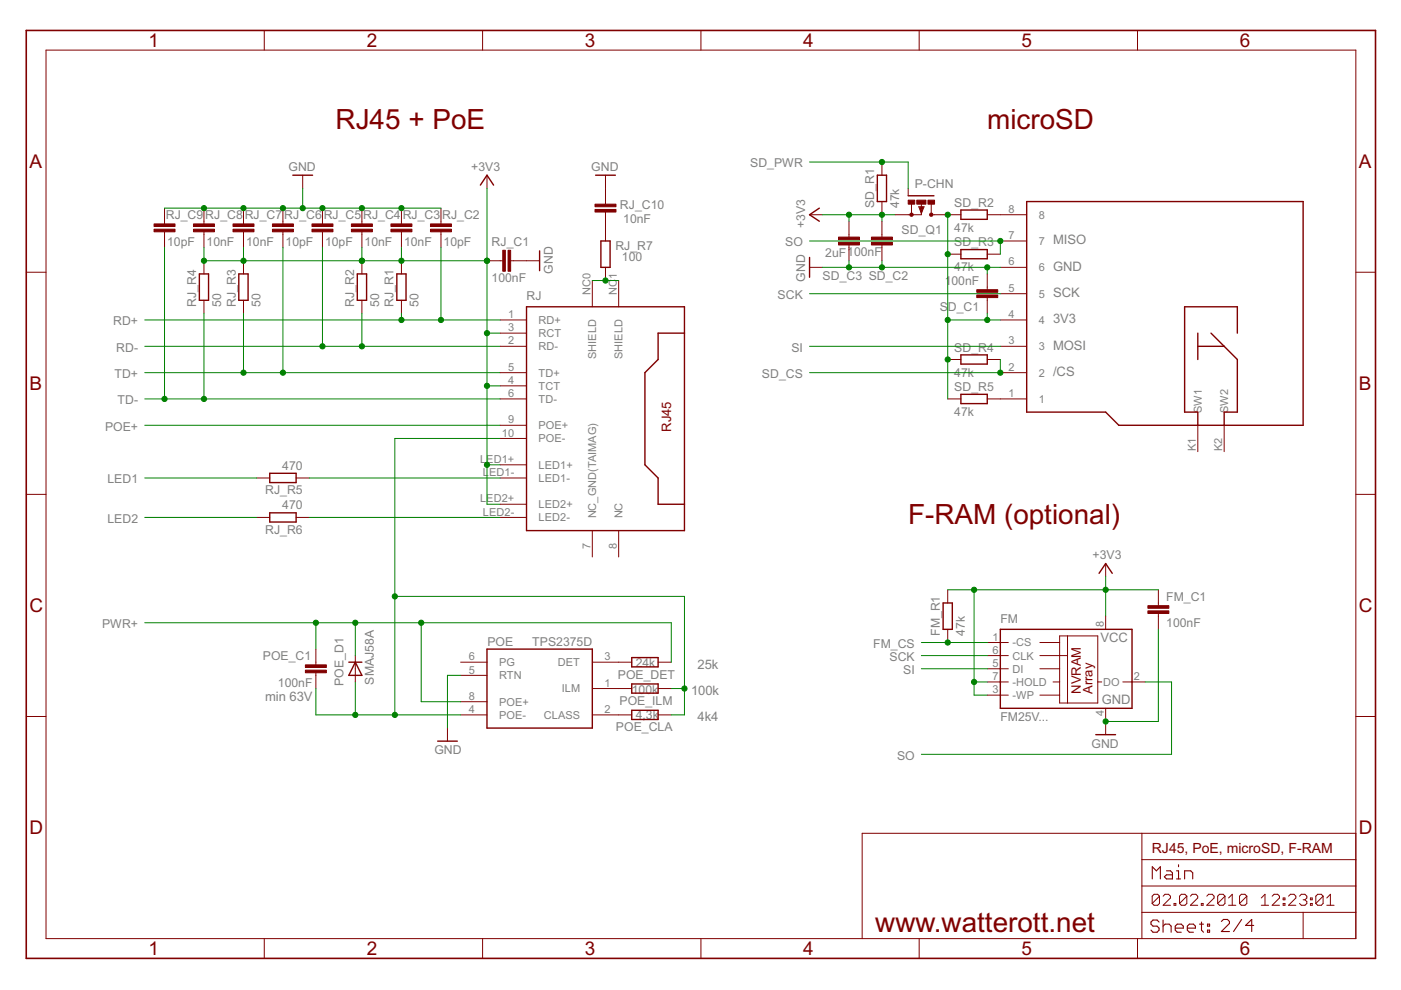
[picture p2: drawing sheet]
<svg xmlns="http://www.w3.org/2000/svg" width="297mm" height="210mm" viewBox="0 0 297 210" stroke-linecap="round" stroke-linejoin="round" font-family="sans-serif">
<g fill="#800000" stroke="#800000" stroke-width=".3">
<path d="M125.6 137.6v16.8z"/>
<path d="M103.3 154.4h22.3z"/>
<path d="M103.3 137.6v16.8z"/>
<path d="M103.3 137.6h22.3z"/>
<path d="M92.8 157.1h4.2z"/>
<path d="M62.1 37.1h4.2z"/>
<path d="M133.9 139.4h5.6z"/>
<path d="M133.9 141.4h5.6z"/>
<path d="M133.9 139.4v2z"/>
<path d="M139.5 139.4v2z"/>
<path d="M133.9 145h5.6z"/>
<path d="M133.9 147h5.6z"/>
<path d="M133.9 145v2z"/>
<path d="M139.5 145v2z"/>
<path d="M133.9 150.6h5.6z"/>
<path d="M133.9 152.5h5.6z"/>
<path d="M133.9 150.6v1.9z"/>
<path d="M139.5 150.6v1.9z"/>
<path d="M57.2 100.4h5.6z"/>
<path d="M57.2 102.3h5.6z"/>
<path d="M57.2 100.4v1.9z"/>
<path d="M62.8 100.4v1.9z"/>
<path d="M75.3 140.4l1.4 2.8z"/>
<path d="M75.3 140.4l-1.3 2.8z"/>
<path d="M74 140.4h1.3z"/>
<path d="M74 143.2h2.7z"/>
<path d="M75.3 140.4h1.4z"/>
<path d="M111.6 65v47.5z"/>
<path d="M111.6 112.5h33.5z"/>
<path d="M145.1 106.9v5.6z"/>
<path d="M145.1 70.6v36.3z"/>
<path d="M145.1 65v5.6z"/>
<path d="M111.6 65h33.5z"/>
<path d="M139.5 70.6h5.6z"/>
<path d="M139.5 70.6v5.6z"/>
<path d="M136.7 79l2.8-2.8z"/>
<path d="M136.7 79v19.6z"/>
<path d="M136.7 98.6l2.8 2.7z"/>
<path d="M139.5 101.3v5.6z"/>
<path d="M139.5 106.9h5.6z"/>
<path d="M57.2 108.7h5.6z"/>
<path d="M57.2 110.7h5.6z"/>
<path d="M57.2 108.7v2z"/>
<path d="M62.8 108.7v2z"/>
<path d="M103.3 37.1l1.3 2.1z"/>
<path d="M103.3 37.1l-1.4 2.1z"/>
<path d="M77.7 58.1v5.6z"/>
<path d="M75.8 58.1v5.6z"/>
<path d="M75.8 58.1h1.9z"/>
<path d="M75.8 63.7h1.9z"/>
<path d="M86.1 58.1v5.6z"/>
<path d="M84.1 58.1v5.6z"/>
<path d="M84.1 58.1h2z"/>
<path d="M84.1 63.7h2z"/>
<path d="M44.2 58.1v5.6z"/>
<path d="M42.3 58.1v5.6z"/>
<path d="M42.3 58.1h1.9z"/>
<path d="M42.3 63.7h1.9z"/>
<path d="M52.6 58.1v5.6z"/>
<path d="M50.6 58.1v5.6z"/>
<path d="M50.6 58.1h2z"/>
<path d="M50.6 63.7h2z"/>
<path d="M114.4 53.2v4.2z"/>
<path d="M212.1 133.4h27.9z"/>
<path d="M240 133.4v11.2z"/>
<path d="M240 144.6v5.6z"/>
<path d="M212.1 150.2h27.9z"/>
<path d="M212.1 147.4v2.8z"/>
<path d="M212.1 144.6v2.8z"/>
<path d="M212.1 141.8v2.8z"/>
<path d="M212.1 139v2.8z"/>
<path d="M212.1 136.2v2.8z"/>
<path d="M212.1 133.4v2.8z"/>
<path d="M232.3 155.8h4.2z"/>
<path d="M234.4 119.5l-1.4 2.1z"/>
<path d="M234.4 119.5l1.4 2.1z"/>
<path d="M201.9 127.8v5.6z"/>
<path d="M200 127.8v5.6z"/>
<path d="M200 127.8h1.9z"/>
<path d="M200 133.4h1.9z"/>
<path d="M276.3 42.7v47.5z"/>
<path d="M217.7 42.7h58.6z"/>
<path d="M217.7 42.7v44.7z"/>
<path d="M217.7 87.4h16.7z"/>
<path d="M234.4 87.4l2.8 2.8z"/>
<path d="M237.2 90.2h16.8z"/>
<path d="M254 90.2h5.5z"/>
<path d="M259.5 90.2h16.8z"/>
<path d="M259.5 87.4v2.8z"/>
<path d="M259.5 87.4h2.8z"/>
<path d="M262.3 76.2v11.2z"/>
<path d="M259.5 73.4l2.8 2.8z"/>
<path d="M256.8 70.6l2.7 2.8z"/>
<path d="M262.3 65v5.6z"/>
<path d="M251.2 65h11.1z"/>
<path d="M251.2 65v22.4z"/>
<path d="M251.2 87.4h2.8z"/>
<path d="M254 87.4v2.8z"/>
<path d="M254 73.4h5.5z"/>
<path d="M254 70.6v5.6z"/>
<path d="M203.7 85.6h5.6z"/>
<path d="M203.7 83.6h5.6z"/>
<path d="M209.3 83.6v2z"/>
<path d="M203.7 83.6v2z"/>
<path d="M203.7 46.5h5.6z"/>
<path d="M203.7 44.5h5.6z"/>
<path d="M209.3 44.5v2z"/>
<path d="M203.7 44.5v2z"/>
<path d="M192.6 41.5h5.4z"/>
<path d="M171.6 45.5l2.1 1.4z"/>
<path d="M171.6 45.5l2.1-1.4z"/>
<path d="M188 37.1v5.6z"/>
<path d="M186 37.1v5.6z"/>
<path d="M186 37.1h2z"/>
<path d="M186 42.7h2z"/>
<path d="M171.6 54.6v4.2z"/>
<path d="M203.7 54.9h5.6z"/>
<path d="M203.7 52.9h5.6z"/>
<path d="M209.3 52.9v2z"/>
<path d="M203.7 52.9v2z"/>
<path d="M203.7 77.2h5.6z"/>
<path d="M203.7 75.2h5.6z"/>
<path d="M209.3 75.2v2z"/>
<path d="M203.7 75.2v2z"/>
<path d="M127.4 51.1v5.6z"/>
<path d="M129.3 51.1v5.6z"/>
<path d="M127.4 56.7h1.9z"/>
<path d="M127.4 51.1h1.9z"/>
<path d="M126.3 37.1h4.2z"/>
</g>
<g fill="#800000" stroke="#800000" stroke-width=".21">
<path d="M97.7 140.4h5.6z"/>
<path d="M97.7 148.8h5.6z"/>
<path d="M125.6 140.4h5.6z"/>
<path d="M97.7 143.2h5.6z"/>
<path d="M125.6 146h5.6z"/>
<path d="M125.6 151.6h5.6z"/>
<path d="M97.7 151.6h5.6z"/>
<path d="M94.9 154.4v2.7z"/>
<path d="M103.3 55.3h2.7z"/>
<path d="M108.8 55.3h2.8z"/>
<path d="M106 55.3h.6z"/>
<path d="M108.3 55.3h.5z"/>
<path d="M34.9 44.1v2.8z"/>
<path d="M34.9 49.7v2.8z"/>
<path d="M34.9 46.9v.6z"/>
<path d="M34.9 49.1v.6z"/>
<path d="M60 44.1v2.8z"/>
<path d="M60 49.7v2.8z"/>
<path d="M60 46.9v.6z"/>
<path d="M60 49.1v.6z"/>
<path d="M64.2 37.1v2.8z"/>
<path d="M131.2 140.4h2.7z"/>
<path d="M139.5 140.4h2.8z"/>
<path d="M131.2 146h2.7z"/>
<path d="M139.5 146h2.8z"/>
<path d="M131.2 151.6h2.7z"/>
<path d="M139.5 151.6h2.8z"/>
<path d="M287.5 193.4v5.6z"/>
<path d="M287.5 187.9v5.5z"/>
<path d="M287.5 182.3v5.6z"/>
<path d="M287.5 176.7v5.6z"/>
<path d="M182.8 176.7v22.3z"/>
<path d="M182.8 176.7h59.3z"/>
<path d="M242.1 176.7h45.4z"/>
<path d="M276.3 193.4v5.6z"/>
<path d="M276.3 193.4h11.2z"/>
<path d="M242.1 193.4h34.2z"/>
<path d="M242.1 193.4v5.6z"/>
<path d="M242.1 187.9v5.5z"/>
<path d="M242.1 187.9h45.4z"/>
<path d="M242.1 182.3v5.6z"/>
<path d="M242.1 182.3h45.4z"/>
<path d="M242.1 176.7v5.6z"/>
<path d="M244.3 190v1.6z"/>
<path d="M244.3 190l.4-.4z"/>
<path d="M244.7 189.6h.7z"/>
<path d="M245.4 189.6l.4 .4z"/>
<path d="M245.8 190v1.6z"/>
<path d="M245.8 191.6l-.4 .3z"/>
<path d="M244.7 191.9h.7z"/>
<path d="M244.3 191.6l.4 .3z"/>
<path d="M244.3 191.6l1.5-1.6z"/>
<path d="M246.6 191.9h1.6z"/>
<path d="M246.6 191.9l1.6-1.5z"/>
<path d="M248.2 190v.4z"/>
<path d="M247.8 189.6l.4 .4z"/>
<path d="M247 189.6h.8z"/>
<path d="M247 189.6l-.4 .4z"/>
<path d="M248.9 191.6v.3z"/>
<path d="M248.9 191.6h.4z"/>
<path d="M249.3 191.6v.3z"/>
<path d="M248.9 191.9h.4z"/>
<path d="M250.1 190v1.6z"/>
<path d="M250.5 189.6l-.4 .4z"/>
<path d="M250.5 189.6h.7z"/>
<path d="M251.2 189.6l.4 .4z"/>
<path d="M251.6 190v1.6z"/>
<path d="M251.2 191.9l.4-.3z"/>
<path d="M250.5 191.9h.7z"/>
<path d="M250.1 191.6l.4 .3z"/>
<path d="M250.1 191.6l1.5-1.6z"/>
<path d="M252.4 191.9h1.5z"/>
<path d="M252.4 191.9l1.5-1.5z"/>
<path d="M253.9 190v.4z"/>
<path d="M253.6 189.6l.3 .4z"/>
<path d="M252.8 189.6h.8z"/>
<path d="M252.8 189.6l-.4 .4z"/>
<path d="M254.7 191.6v.3z"/>
<path d="M254.7 191.6h.4z"/>
<path d="M255.1 191.6v.3z"/>
<path d="M254.7 191.9h.4z"/>
<path d="M255.9 191.9h1.5z"/>
<path d="M255.9 191.9l1.5-1.5z"/>
<path d="M257.4 190v.4z"/>
<path d="M257 189.6l.4 .4z"/>
<path d="M256.2 189.6h.8z"/>
<path d="M256.2 189.6l-.3 .4z"/>
<path d="M258.2 190v1.6z"/>
<path d="M258.6 189.6l-.4 .4z"/>
<path d="M258.6 189.6h.7z"/>
<path d="M259.3 189.6l.4 .4z"/>
<path d="M259.7 190v1.6z"/>
<path d="M259.7 191.6l-.4 .3z"/>
<path d="M258.6 191.9h.7z"/>
<path d="M258.2 191.6l.4 .3z"/>
<path d="M258.2 191.6l1.5-1.6z"/>
<path d="M260.5 190.4l.8-.8z"/>
<path d="M261.3 189.6v2.3z"/>
<path d="M260.5 191.9h1.5z"/>
<path d="M262.8 190v1.6z"/>
<path d="M263.2 189.6l-.4 .4z"/>
<path d="M263.2 189.6h.7z"/>
<path d="M263.9 189.6l.5 .4z"/>
<path d="M264.4 190v1.6z"/>
<path d="M263.9 191.9l.5-.3z"/>
<path d="M263.2 191.9h.7z"/>
<path d="M262.8 191.6l.4 .3z"/>
<path d="M264.4 190l-1.6 1.6z"/>
<path d="M267.4 190.4l.8-.8z"/>
<path d="M268.2 189.6v2.3z"/>
<path d="M267.4 191.9h1.6z"/>
<path d="M269.7 191.9h1.6z"/>
<path d="M269.7 191.9l1.6-1.5z"/>
<path d="M271.3 190v.4z"/>
<path d="M270.9 189.6l.4 .4z"/>
<path d="M270.1 189.6h.8z"/>
<path d="M270.1 189.6l-.4 .4z"/>
<path d="M272.1 190.4h.3z"/>
<path d="M272.4 190.4v.4z"/>
<path d="M272.1 190.8h.3z"/>
<path d="M272.1 190.4v.4z"/>
<path d="M272.1 191.6h.3z"/>
<path d="M272.4 191.6v.3z"/>
<path d="M272.1 191.9h.3z"/>
<path d="M272.1 191.6v.3z"/>
<path d="M273.2 191.9h1.5z"/>
<path d="M273.2 191.9l1.5-1.5z"/>
<path d="M274.7 190v.4z"/>
<path d="M274.4 189.6l.3 .4z"/>
<path d="M273.6 189.6h.8z"/>
<path d="M273.2 190l.4-.4z"/>
<path d="M275.9 189.6l-.4 .4z"/>
<path d="M275.9 189.6h.8z"/>
<path d="M276.7 189.6l.4 .4z"/>
<path d="M277.1 190v.4z"/>
<path d="M276.7 190.8l.4-.4z"/>
<path d="M276.3 190.8h.4z"/>
<path d="M276.7 190.8l.4 .4z"/>
<path d="M277.1 191.2v.4z"/>
<path d="M276.7 191.9l.4-.3z"/>
<path d="M275.9 191.9h.8z"/>
<path d="M275.5 191.6l.4 .3z"/>
<path d="M277.8 190.4h.4z"/>
<path d="M278.2 190.4v.4z"/>
<path d="M277.8 190.8h.4z"/>
<path d="M277.8 190.4v.4z"/>
<path d="M277.8 191.6h.4z"/>
<path d="M278.2 191.6v.3z"/>
<path d="M277.8 191.9h.4z"/>
<path d="M277.8 191.6v.3z"/>
<path d="M279 190v1.6z"/>
<path d="M279 190l.4-.4z"/>
<path d="M279.4 189.6h.7z"/>
<path d="M280.1 189.6l.4 .4z"/>
<path d="M280.5 190v1.6z"/>
<path d="M280.5 191.6l-.4 .3z"/>
<path d="M279.4 191.9h.7z"/>
<path d="M279 191.6l.4 .3z"/>
<path d="M279 191.6l1.5-1.6z"/>
<path d="M282.1 189.6l-.8 .8z"/>
<path d="M282.1 189.6v2.3z"/>
<path d="M281.3 191.9h1.6z"/>
<path d="M9.8 10.6v188.4z"/>
<path d="M5.6 57.7h4.2z"/>
<path d="M5.6 104.8h4.2z"/>
<path d="M5.6 151.9h4.2z"/>
<path d="M9.8 199h277.7z"/>
<path d="M56 199v4.2z"/>
<path d="M102.3 199v4.2z"/>
<path d="M148.6 199v4.2z"/>
<path d="M194.9 199v4.2z"/>
<path d="M241.2 199v4.2z"/>
<path d="M287.5 10.6v188.4z"/>
<path d="M287.5 57.7h4.1z"/>
<path d="M287.5 104.8h4.1z"/>
<path d="M287.5 151.9h4.1z"/>
<path d="M9.8 10.6h277.7z"/>
<path d="M56 6.5v4.1z"/>
<path d="M102.3 6.5v4.1z"/>
<path d="M148.6 6.5v4.1z"/>
<path d="M194.9 6.5v4.1z"/>
<path d="M241.2 6.5v4.1z"/>
<path d="M54.4 101.3h2.8z"/>
<path d="M62.8 101.3h2.8z"/>
<path d="M75.3 141.8v2.8z"/>
<path d="M75.3 139v2.8z"/>
<path d="M106 79h5.6z"/>
<path d="M106 84.6h5.6z"/>
<path d="M106 67.8h5.6z"/>
<path d="M106 81.8h5.6z"/>
<path d="M106 70.6h5.6z"/>
<path d="M106 73.4h5.6z"/>
<path d="M106 90.2h5.6z"/>
<path d="M106 93h5.6z"/>
<path d="M106 98.6h5.6z"/>
<path d="M106 101.3h5.6z"/>
<path d="M106 106.9h5.6z"/>
<path d="M106 109.7h5.6z"/>
<path d="M125.6 112.5v5.6z"/>
<path d="M125.6 59.5v5.5z"/>
<path d="M131.2 59.5v5.5z"/>
<path d="M131.2 112.5v5.6z"/>
<path d="M54.4 109.7h2.8z"/>
<path d="M62.8 109.7h2.8z"/>
<path d="M103.3 37.1v2.8z"/>
<path d="M76.7 55.3v2.8z"/>
<path d="M76.7 63.7v2.7z"/>
<path d="M93.5 44.1v2.8z"/>
<path d="M93.5 49.7v2.8z"/>
<path d="M93.5 46.9v.6z"/>
<path d="M93.5 49.1v.6z"/>
<path d="M68.4 44.1v2.8z"/>
<path d="M68.4 49.7v2.8z"/>
<path d="M68.4 46.9v.6z"/>
<path d="M68.4 49.1v.6z"/>
<path d="M85.1 55.3v2.8z"/>
<path d="M85.1 63.7v2.7z"/>
<path d="M43.2 55.3v2.8z"/>
<path d="M43.2 63.7v2.7z"/>
<path d="M51.6 55.3v2.8z"/>
<path d="M51.6 63.7v2.7z"/>
<path d="M111.6 55.3h2.8z"/>
<path d="M43.2 44.1v2.8z"/>
<path d="M43.2 49.7v2.8z"/>
<path d="M43.2 46.9v.6z"/>
<path d="M43.2 49.1v.6z"/>
<path d="M76.7 44.1v2.8z"/>
<path d="M76.7 49.7v2.8z"/>
<path d="M76.7 46.9v.6z"/>
<path d="M76.7 49.1v.6z"/>
<path d="M234.4 130.6v2.8z"/>
<path d="M234.4 150.2v2.8z"/>
<path d="M240 144.6h2.8z"/>
<path d="M209.3 141.8h2.8z"/>
<path d="M209.3 139h2.8z"/>
<path d="M209.3 136.2h2.8z"/>
<path d="M224.7 134.8h1.6z"/>
<path d="M226.3 134.8h6.4z"/>
<path d="M232.7 134.8v9.8z"/>
<path d="M232.7 144.6v4.5z"/>
<path d="M226.3 149.1h6.4z"/>
<path d="M224.7 149.1h1.6z"/>
<path d="M224.7 147.4v1.7z"/>
<path d="M224.7 144.6v2.8z"/>
<path d="M224.7 141.8v2.8z"/>
<path d="M224.7 139v2.8z"/>
<path d="M224.7 136.2v2.8z"/>
<path d="M224.7 134.8v1.4z"/>
<path d="M212.1 139h1.7z"/>
<path d="M212.1 144.6h1.7z"/>
<path d="M238.1 144.6h1.9z"/>
<path d="M232.7 144.6h.9z"/>
<path d="M226.3 134.8v4.2z"/>
<path d="M226.3 139v10.1z"/>
<path d="M212.1 136.2h1.7z"/>
<path d="M220.5 136.2h4.2z"/>
<path d="M224.7 139h1.6z"/>
<path d="M209.3 144.6h2.8z"/>
<path d="M209.3 147.4h2.8z"/>
<path d="M220.5 139h4.2z"/>
<path d="M220.5 141.8h4.2z"/>
<path d="M220.5 147.4h4.2z"/>
<path d="M212.1 141.8h1.7z"/>
<path d="M212.1 147.4h1.7z"/>
<path d="M223.3 144.6h1.4z"/>
<path d="M234.4 153v2.8z"/>
<path d="M234.4 119.5v2.8z"/>
<path d="M245.6 125.1v2.7z"/>
<path d="M245.6 130.6v2.8z"/>
<path d="M245.6 127.8v.6z"/>
<path d="M245.6 130.1v.5z"/>
<path d="M200.9 125.1v2.7z"/>
<path d="M200.9 133.4v2.8z"/>
<path d="M212.1 84.6h5.6z"/>
<path d="M212.1 79h5.6z"/>
<path d="M212.1 73.4h5.6z"/>
<path d="M212.1 67.8h5.6z"/>
<path d="M212.1 62.3h5.6z"/>
<path d="M212.1 56.7h5.6z"/>
<path d="M212.1 51.1h5.6z"/>
<path d="M212.1 45.5h5.6z"/>
<path d="M254 90.2v5.6z"/>
<path d="M259.5 90.2v5.6z"/>
<path d="M209.3 84.6h2.8z"/>
<path d="M200.9 84.6h2.8z"/>
<path d="M209.3 45.5h2.8z"/>
<path d="M200.9 45.5h2.8z"/>
<path d="M209.3 63.7v2.7z"/>
<path d="M209.3 58.1v2.8z"/>
<path d="M209.3 63.1v.6z"/>
<path d="M209.3 60.9v.5z"/>
<path d="M198.1 45.5h2.8z"/>
<path d="M189.8 45.5h2.8z"/>
<path d="M192.6 39.9v1.6z"/>
<path d="M197.4 43.3v2.2z"/>
<path d="M193.3 45.5h2z"/>
<path d="M193.3 43.3v2.2z"/>
<path d="M197.4 45.5h.7z"/>
<path d="M192.6 45.5h.7z"/>
<path d="M195.3 45.2v.3z"/>
<path d="M195.9 43.8l-.6 1.4z"/>
<path d="M194.8 43.8h1.1z"/>
<path d="M194.8 43.8l.5 1.4z"/>
<path d="M195.3 43v1z"/>
<path d="M171.6 45.5h2.8z"/>
<path d="M187 34.4v2.7z"/>
<path d="M187 42.7v2.8z"/>
<path d="M171.6 56.7h2.8z"/>
<path d="M187 52.5v2.8z"/>
<path d="M187 46.9v2.8z"/>
<path d="M187 51.9v.6z"/>
<path d="M187 49.7v.6z"/>
<path d="M209.3 53.9h2.8z"/>
<path d="M200.9 53.9h2.8z"/>
<path d="M209.3 76.2h2.8z"/>
<path d="M200.9 76.2h2.8z"/>
<path d="M180 52.5v2.8z"/>
<path d="M180 46.9v2.8z"/>
<path d="M180 51.9v.6z"/>
<path d="M180 49.7v.6z"/>
<path d="M67 137.6v2.8z"/>
<path d="M67 143.2v2.8z"/>
<path d="M67 140.4v.6z"/>
<path d="M67 142.6v.6z"/>
<path d="M128.4 45.5v2.8z"/>
<path d="M128.4 39.9v2.8z"/>
<path d="M128.4 45v.5z"/>
<path d="M128.4 42.7v.6z"/>
<path d="M128.4 56.7v2.8z"/>
<path d="M128.4 48.3v2.8z"/>
<path d="M128.4 37.1v2.8z"/>
<path d="M51.6 44.1v2.8z"/>
<path d="M51.6 49.7v2.8z"/>
<path d="M51.6 46.9v.6z"/>
<path d="M51.6 49.1v.6z"/>
<path d="M85.1 44.1v2.8z"/>
<path d="M85.1 49.7v2.8z"/>
<path d="M85.1 46.9v.6z"/>
<path d="M85.1 49.1v.6z"/>
<circle cx="193.3" cy="45.5" r=".36"/>
<circle cx="197.4" cy="45.5" r=".36"/>
</g>
<g fill="#800000" stroke="#800000" stroke-width=".21">
<path d="M107.7 53.1h.6v4.4h-.6z"/>
<path d="M106.6 53.1h.5v4.4h-.5z"/>
<path d="M32.7 48.6h4.4v.5h-4.4z"/>
<path d="M32.7 47.5h4.4v.5h-4.4z"/>
<path d="M57.8 48.6h4.4v.5h-4.4z"/>
<path d="M57.8 47.5h4.4v.5h-4.4z"/>
<path d="M91.3 48.6h4.4v.5h-4.4z"/>
<path d="M91.3 47.5h4.4v.5h-4.4z"/>
<path d="M66.1 48.6h4.5v.5h-4.5z"/>
<path d="M66.1 47.5h4.5v.5h-4.5z"/>
<path d="M41 48.6h4.5v.5h-4.5z"/>
<path d="M41 47.5h4.5v.5h-4.5z"/>
<path d="M74.5 48.6h4.5v.5h-4.5z"/>
<path d="M74.5 47.5h4.5v.5h-4.5z"/>
<path d="M243.4 129.5h4.4v.6h-4.4z"/>
<path d="M243.4 128.4h4.4v.6h-4.4z"/>
<path d="M207.1 61.4h4.4v.6h-4.4z"/>
<path d="M207.1 62.5h4.4v.6h-4.4z"/>
<path d="M192.6 42.4h1.4v.9h-1.4z"/>
<path d="M196.7 42.4h1.4v.9h-1.4z"/>
<path d="M194.4 42.4h1.9v.9h-1.9z"/>
<path d="M184.8 50.3h4.4v.5h-4.4z"/>
<path d="M184.8 51.4h4.4v.5h-4.4z"/>
<path d="M177.8 50.3h4.4v.5h-4.4z"/>
<path d="M177.8 51.4h4.4v.5h-4.4z"/>
<path d="M64.7 142.1h4.5v.5h-4.5z"/>
<path d="M64.7 141h4.5v.5h-4.5z"/>
<path d="M126.2 43.3h4.4v.5h-4.4z"/>
<path d="M126.2 44.4h4.4v.6h-4.4z"/>
<path d="M49.4 48.6h4.4v.5h-4.4z"/>
<path d="M49.4 47.5h4.4v.5h-4.4z"/>
<path d="M82.9 48.6h4.4v.5h-4.4z"/>
<path d="M82.9 47.5h4.4v.5h-4.4z"/>
</g>
<g fill="#800000" stroke="#800000" stroke-width=".23">
<path d="M244.3 183.8v2.6z"/>
<path d="M244.3 183.8l.9 .8z"/>
<path d="M246 183.8l-.8 .8z"/>
<path d="M246 183.8v2.6z"/>
<path d="M247.3 184.6h.9z"/>
<path d="M248.2 184.6l.4 .5z"/>
<path d="M248.6 185.1v1.3z"/>
<path d="M247.3 186.4h1.3z"/>
<path d="M246.9 185.9l.4 .5z"/>
<path d="M246.9 185.9l.4-.4z"/>
<path d="M247.3 185.5h1.3z"/>
<path d="M249.4 184.6h.5z"/>
<path d="M249.9 184.6v1.8z"/>
<path d="M249.4 186.4h.9z"/>
<path d="M249.9 183.3v.5z"/>
<path d="M251.2 184.6v1.8z"/>
<path d="M251.2 184.6h1.3z"/>
<path d="M252.5 184.6l.4 .5z"/>
<path d="M252.9 185.1v1.3z"/>
<path d="M259 197.5h1.7z"/>
<path d="M259 197.5l1.7-1.7z"/>
<path d="M260.7 195.4v.4z"/>
<path d="M260.2 194.9l.5 .5z"/>
<path d="M259.4 194.9h.8z"/>
<path d="M259 195.4l.4-.5z"/>
<path d="M263.2 194.9l-1.7 2.6z"/>
<path d="M265.4 194.9v2.6z"/>
<path d="M264.1 196.2l1.3-1.3z"/>
<path d="M264.1 196.2h1.7z"/>
<path d="M245.3 195.1l.4 .4z"/>
<path d="M244.5 195.1h.8z"/>
<path d="M244.5 195.1l-.5 .4z"/>
<path d="M244 195.5v.4z"/>
<path d="M244 195.9l.5 .5z"/>
<path d="M244.5 196.4h.8z"/>
<path d="M245.3 196.4l.4 .4z"/>
<path d="M245.7 196.8v.4z"/>
<path d="M245.7 197.2l-.4 .5z"/>
<path d="M244.5 197.7h.8z"/>
<path d="M244 197.2l.5 .5z"/>
<path d="M246.6 195.1v2.6z"/>
<path d="M246.6 196.4l.4-.5z"/>
<path d="M247 195.9h.9z"/>
<path d="M247.9 195.9l.4 .5z"/>
<path d="M248.3 196.4v1.3z"/>
<path d="M249.6 197.7h.8z"/>
<path d="M249.2 197.2l.4 .5z"/>
<path d="M249.2 196.4v.8z"/>
<path d="M249.2 196.4l.4-.5z"/>
<path d="M249.6 195.9h.8z"/>
<path d="M250.4 195.9l.5 .5z"/>
<path d="M250.9 196.4v.4z"/>
<path d="M249.2 196.8h1.7z"/>
<path d="M252.2 197.7h.8z"/>
<path d="M251.7 197.2l.5 .5z"/>
<path d="M251.7 196.4v.8z"/>
<path d="M251.7 196.4l.5-.5z"/>
<path d="M252.2 195.9h.8z"/>
<path d="M253 195.9l.4 .5z"/>
<path d="M253.4 196.4v.4z"/>
<path d="M251.7 196.8h1.7z"/>
<path d="M254.7 195.5v1.7z"/>
<path d="M254.7 197.2l.5 .5z"/>
<path d="M254.3 195.9h.9z"/>
<path d="M256 195.9h.5z"/>
<path d="M256.5 195.9v.5z"/>
<path d="M256 196.4h.5z"/>
<path d="M256 195.9v.5z"/>
<path d="M256 197.2h.5z"/>
<path d="M256.5 197.2v.5z"/>
<path d="M256 197.7h.5z"/>
<path d="M256 197.2v.5z"/>
</g>
<g fill="#800000" stroke="#800000" stroke-width=".34">
<path d="M5.6 6.5v196.7z"/>
<path d="M5.6 203.2h286z"/>
<path d="M291.6 6.5v196.7z"/>
<path d="M5.6 6.5h286z"/>
<path d="M195.1 44l.2 1z"/>
<path d="M195.6 44l-.3 1z"/>
<path d="M195.3 44h.3z"/>
<path d="M195.3 44v.3z"/>
</g>
<g fill="#008000" stroke="#008000" stroke-width=".21">
<path d="M94.9 143.2h2.8z"/>
<path d="M94.9 143.2v11.2z"/>
<path d="M34.9 44.1h8.3z"/>
<path d="M43.2 44.1h8.4z"/>
<path d="M51.6 44.1h8.4z"/>
<path d="M60 44.1h4.2z"/>
<path d="M64.2 39.9v4.2z"/>
<path d="M64.2 44.1h4.2z"/>
<path d="M68.4 44.1h8.3z"/>
<path d="M76.7 44.1h8.4z"/>
<path d="M85.1 44.1h8.4z"/>
<path d="M234.4 153h11.2z"/>
<path d="M245.6 133.4v19.6z"/>
<path d="M174.4 56.7h5.6z"/>
<path d="M180 56.7h7z"/>
<path d="M187 56.7h22.3z"/>
<path d="M209.3 56.7h2.8z"/>
<path d="M209.3 56.7v1.4z"/>
<path d="M187 55.3v1.4z"/>
<path d="M180 55.3v1.4z"/>
<path d="M103.3 106.9h2.7z"/>
<path d="M103.3 98.6v8.3z"/>
<path d="M103.3 98.6h2.7z"/>
<path d="M103.3 81.8h2.7z"/>
<path d="M103.3 70.6v11.2z"/>
<path d="M103.3 70.6h2.7z"/>
<path d="M103.3 81.8v16.8z"/>
<path d="M103.3 55.3v15.3z"/>
<path d="M103.3 39.9v15.4z"/>
<path d="M76.7 55.3h8.4z"/>
<path d="M76.7 52.5v2.8z"/>
<path d="M85.1 55.3h18.2z"/>
<path d="M43.2 55.3h8.4z"/>
<path d="M43.2 52.5v2.8z"/>
<path d="M51.6 55.3h25.1z"/>
<path d="M51.6 52.5v2.8z"/>
<path d="M85.1 52.5v2.8z"/>
<path d="M234.4 122.3v2.8z"/>
<path d="M234.4 125.1v5.5z"/>
<path d="M206.5 144.6h2.8z"/>
<path d="M206.5 125.1h27.9z"/>
<path d="M206.5 125.1v19.5z"/>
<path d="M206.5 147.4h2.8z"/>
<path d="M206.5 144.6v2.8z"/>
<path d="M234.4 125.1h11.2z"/>
<path d="M200.9 125.1h5.6z"/>
<path d="M174.4 45.5h5.6z"/>
<path d="M180 45.5h7z"/>
<path d="M187 45.5h2.8z"/>
<path d="M187 45.5v1.4z"/>
<path d="M180 45.5v1.4z"/>
<path d="M30.7 90.2h75.3z"/>
<path d="M89.3 148.8h8.4z"/>
<path d="M89.3 132v16.8z"/>
<path d="M75.3 132h14z"/>
<path d="M89.3 132h53z"/>
<path d="M142.3 132v8.4z"/>
<path d="M67 132h8.3z"/>
<path d="M30.7 132h36.3z"/>
<path d="M75.3 132v7z"/>
<path d="M67 132v5.6z"/>
<path d="M83.7 151.6h14z"/>
<path d="M83.7 126.4v25.2z"/>
<path d="M83.7 93v33.4z"/>
<path d="M83.7 93h22.3z"/>
<path d="M142.3 151.6h2.8z"/>
<path d="M83.7 126.4h61.4z"/>
<path d="M145.1 126.4v19.6z"/>
<path d="M145.1 146v5.6z"/>
<path d="M75.3 151.6h8.4z"/>
<path d="M75.3 144.6v7z"/>
<path d="M142.3 146h2.8z"/>
<path d="M67 151.6h8.3z"/>
<path d="M67 146v5.6z"/>
<path d="M43.2 84.6h62.8z"/>
<path d="M34.9 84.6h8.3z"/>
<path d="M34.9 52.5v32.1z"/>
<path d="M30.7 84.6h4.2z"/>
<path d="M43.2 66.4v18.2z"/>
<path d="M60 79h46z"/>
<path d="M60 52.5v26.5z"/>
<path d="M51.6 79h8.4z"/>
<path d="M30.7 79h20.9z"/>
<path d="M51.6 66.4v12.6z"/>
<path d="M65.6 109.7h40.4z"/>
<path d="M65.6 101.3h40.4z"/>
<path d="M30.7 101.3h23.7z"/>
<path d="M30.7 109.7h23.7z"/>
<path d="M76.7 73.4h29.3z"/>
<path d="M68.4 73.4h8.3z"/>
<path d="M68.4 52.5v20.9z"/>
<path d="M30.7 73.4h37.7z"/>
<path d="M76.7 66.4v7z"/>
<path d="M93.5 67.8h12.5z"/>
<path d="M93.5 52.5v15.3z"/>
<path d="M85.1 67.8h8.4z"/>
<path d="M85.1 66.4v1.4z"/>
<path d="M30.7 67.8h54.4z"/>
<path d="M200.9 136.2h8.4z"/>
<path d="M195.3 136.2h5.6z"/>
<path d="M195.3 141.8h14z"/>
<path d="M171.6 73.4h40.5z"/>
<path d="M195.3 139h14z"/>
<path d="M171.6 62.3h40.5z"/>
<path d="M242.8 144.6h5.6z"/>
<path d="M248.4 144.6v15.3z"/>
<path d="M195.3 159.9h53.1z"/>
<path d="M171.6 51.1h40.5z"/>
<path d="M212.1 51.1v2.8z"/>
<path d="M171.6 79h40.5z"/>
<path d="M212.1 76.2v2.8z"/>
<path d="M192.6 34.4v5.5z"/>
<path d="M171.6 34.4h15.4z"/>
<path d="M187 34.4h5.6z"/>
<path d="M200.9 45.5v8.4z"/>
<path d="M200.9 53.9v13.9z"/>
<path d="M200.9 67.8v8.4z"/>
<path d="M200.9 76.2v8.4z"/>
<path d="M209.3 67.8h2.8z"/>
<path d="M200.9 67.8h8.4z"/>
<path d="M209.3 66.4v1.4z"/>
<path d="M125.6 59.5h2.8z"/>
<path d="M128.4 59.5h2.8z"/>
<circle cx="60" cy="44.1" r=".55"/>
<circle cx="68.4" cy="44.1" r=".55"/>
<circle cx="43.2" cy="44.1" r=".55"/>
<circle cx="76.7" cy="44.1" r=".55"/>
<circle cx="64.2" cy="44.1" r=".55"/>
<circle cx="51.6" cy="44.1" r=".55"/>
<circle cx="85.1" cy="44.1" r=".55"/>
<circle cx="234.4" cy="153" r=".55"/>
<circle cx="209.3" cy="56.7" r=".55"/>
<circle cx="187" cy="56.7" r=".55"/>
<circle cx="180" cy="56.7" r=".55"/>
<circle cx="103.3" cy="98.6" r=".55"/>
<circle cx="103.3" cy="81.8" r=".55"/>
<circle cx="103.3" cy="70.6" r=".55"/>
<circle cx="103.3" cy="55.3" r=".55"/>
<circle cx="76.7" cy="55.3" r=".55"/>
<circle cx="85.1" cy="55.3" r=".55"/>
<circle cx="43.2" cy="55.3" r=".55"/>
<circle cx="51.6" cy="55.3" r=".55"/>
<circle cx="234.4" cy="125.1" r=".55"/>
<circle cx="206.5" cy="144.6" r=".55"/>
<circle cx="206.5" cy="125.1" r=".55"/>
<circle cx="187" cy="45.5" r=".55"/>
<circle cx="180" cy="45.5" r=".55"/>
<circle cx="89.3" cy="132" r=".55"/>
<circle cx="75.3" cy="132" r=".55"/>
<circle cx="67" cy="132" r=".55"/>
<circle cx="83.7" cy="126.4" r=".55"/>
<circle cx="83.7" cy="151.6" r=".55"/>
<circle cx="145.1" cy="146" r=".55"/>
<circle cx="75.3" cy="151.6" r=".55"/>
<circle cx="34.9" cy="84.6" r=".55"/>
<circle cx="43.2" cy="84.6" r=".55"/>
<circle cx="60" cy="79" r=".55"/>
<circle cx="51.6" cy="79" r=".55"/>
<circle cx="68.4" cy="73.4" r=".55"/>
<circle cx="76.7" cy="73.4" r=".55"/>
<circle cx="93.5" cy="67.8" r=".55"/>
<circle cx="85.1" cy="67.8" r=".55"/>
<circle cx="200.9" cy="136.2" r=".55"/>
<circle cx="212.1" cy="51.1" r=".55"/>
<circle cx="212.1" cy="79" r=".55"/>
<circle cx="187" cy="34.4" r=".55"/>
<circle cx="200.9" cy="67.8" r=".55"/>
<circle cx="209.3" cy="67.8" r=".55"/>
<circle cx="200.9" cy="45.5" r=".55"/>
<circle cx="200.9" cy="53.9" r=".55"/>
<circle cx="200.9" cy="76.2" r=".55"/>
<circle cx="128.4" cy="59.5" r=".55"/>
</g>
<g font-size="6.6" fill="#800000">
<text x="71.2" y="27.4">RJ45 + PoE</text>
<text x="209.3" y="27.4">microSD</text>
<text x="192.6" y="111.1">F-RAM (optional)</text>
<text x="185.6" y="197.6">www.watterott.net</text>
</g>
<g font-size="4.5" fill="#800000">
<text x="31.5" y="10">1</text>
<text x="77.7" y="10">2</text>
<text x="124" y="10">3</text>
<text x="170.3" y="10">4</text>
<text x="216.6" y="10">5</text>
<text x="262.9" y="10">6</text>
<text x="6.2" y="35.6">A</text>
<text x="288.1" y="35.6">A</text>
<text x="6.2" y="82.7">B</text>
<text x="288.1" y="82.7">B</text>
<text x="6.2" y="129.8">C</text>
<text x="288.1" y="129.8">C</text>
<text x="6.2" y="176.9">D</text>
<text x="288.1" y="176.9">D</text>
<text x="31.5" y="202.5">1</text>
<text x="77.7" y="202.5">2</text>
<text x="124" y="202.5">3</text>
<text x="170.3" y="202.5">4</text>
<text x="216.6" y="202.5">5</text>
<text x="262.9" y="202.5">6</text>
</g>
<text font-size="3.3" fill="#800000" x="244.2" y="180.9">RJ45, PoE, microSD, F-RAM</text>
<g font-size="3.1" fill="#808080">
<text x="223.3" y="51.8">MISO</text>
<text x="223.3" y="57.4">GND</text>
<text x="223.3" y="63">SCK</text>
<text x="223.3" y="68.5">3V3</text>
<text x="223.3" y="74.1">MOSI</text>
<text x="223.3" y="79.7">/CS</text>
<text x="233.3" y="136.2">VCC</text>
<text x="147.9" y="141.8">25k</text>
<text x="56.2" y="148.6">min 63V</text>
<text x="146.5" y="147.4">100k</text>
<text x="233.6" y="149.3">GND</text>
<text x="147.9" y="153">4k4</text>
</g>
<g font-size="3.1" fill="#800000">
<text x="142.3" y="91.6" transform="rotate(-90 142.3 91.6)">RJ45</text>
<text x="229.1" y="147.1" transform="rotate(-90 229.1 147.1)">NVRAM</text>
<text x="231.6" y="147.1" transform="rotate(-90 231.6 147.1)">Array</text>
</g>
<g font-size="2.9" fill="#808080">
<text x="159.1" y="35.5">SD_PWR</text>
<text x="61.2" y="36.2">GND</text>
<text x="99.9" y="36.2">+3V3</text>
<text x="125.4" y="36.2">GND</text>
<text x="194" y="39.9">P-CHN</text>
<text x="35.2" y="46.5">RJ_C9</text>
<text x="43.5" y="46.5">RJ_C8</text>
<text x="51.9" y="46.5">RJ_C7</text>
<text x="60.3" y="46.5">RJ_C6</text>
<text x="68.6" y="46.5">RJ_C5</text>
<text x="77" y="46.5">RJ_C4</text>
<text x="85.4" y="46.5">RJ_C3</text>
<text x="93.8" y="46.5">RJ_C2</text>
<text x="131.4" y="44.4">RJ_C10</text>
<text x="132.1" y="47.2">10nF</text>
<text x="185.3" y="44.1" transform="rotate(-90 185.3 44.1)">SD_R1</text>
<text x="190.6" y="44.1" transform="rotate(-90 190.6 44.1)">47k</text>
<text x="202.3" y="43.9">SD_R2</text>
<text x="35.4" y="52.1">10pF</text>
<text x="43.8" y="52.1">10nF</text>
<text x="52.2" y="52.1">10nF</text>
<text x="60.5" y="52.1">10pF</text>
<text x="68.9" y="52.1">10pF</text>
<text x="77.3" y="52.1">10nF</text>
<text x="85.7" y="52.1">10nF</text>
<text x="94" y="52.1">10pF</text>
<text x="104.2" y="52.2">RJ_C1</text>
<text x="130.5" y="52.9">RJ_R7</text>
<text x="166.5" y="52.2">SO</text>
<text x="170.7" y="48.3" transform="rotate(-90 170.7 48.3)">+3V3</text>
<text x="191.2" y="49.7">SD_Q1</text>
<text x="202.3" y="49.1">47k</text>
<text x="202.3" y="52.2">SD_R3</text>
<text x="104.2" y="59.8">100nF</text>
<text x="117.2" y="58.1" transform="rotate(-90 117.2 58.1)">GND</text>
<text x="131.9" y="55.4">100</text>
<text x="170.7" y="59.7" transform="rotate(-90 170.7 59.7)">GND</text>
<text x="174.4" y="59.3">SD_C3 SD_C2</text>
<text x="175" y="54.5">2uF100nF</text>
<text x="202.3" y="57.5">47k</text>
<text x="41.6" y="65.1" transform="rotate(-90 41.6 65.1)">RJ_R4</text>
<text x="46.9" y="65.1" transform="rotate(-90 46.9 65.1)">50</text>
<text x="50" y="65.1" transform="rotate(-90 50 65.1)">RJ_R3</text>
<text x="55.2" y="65.1" transform="rotate(-90 55.2 65.1)">50</text>
<text x="75.1" y="65.1" transform="rotate(-90 75.1 65.1)">RJ_R2</text>
<text x="80.4" y="65.1" transform="rotate(-90 80.4 65.1)">50</text>
<text x="83.5" y="65.1" transform="rotate(-90 83.5 65.1)">RJ_R1</text>
<text x="88.7" y="65.1" transform="rotate(-90 88.7 65.1)">50</text>
<text x="111.6" y="63.7">RJ</text>
<text x="164.9" y="63.4">SCK</text>
<text x="199.3" y="65.9">S</text>
<text x="200.3" y="60.3">1</text>
<text x="201" y="65.9">D_C1</text>
<text x="201.7" y="60.3">00nF</text>
<text x="24" y="69">RD+</text>
<text x="24.7" y="74.6">RD-</text>
<text x="167.8" y="74.6">SI</text>
<text x="202.3" y="74.6">SD_R4</text>
<text x="24.3" y="80.2">TD+</text>
<text x="161.6" y="80.2">SD_CS</text>
<text x="202.3" y="79.8">47k</text>
<text x="202.3" y="82.9">SD_R5</text>
<text x="24.9" y="85.7">TD-</text>
<text x="202.3" y="88.2">47k</text>
<text x="22.3" y="91.3">POE+</text>
<text x="59.9" y="99.5">470</text>
<text x="22.8" y="102.5">LED1</text>
<text x="56.2" y="104.8">RJ_R5</text>
<text x="59.9" y="107.9">470</text>
<text x="22.8" y="110.9">LED2</text>
<text x="56.2" y="113.2">RJ_R6</text>
<text x="231.6" y="118.5">+3V3</text>
<text x="247.3" y="127.4">FM_C1</text>
<text x="21.6" y="133.2">PWR+</text>
<text x="103.3" y="136.9">POE</text>
<text x="112.9" y="136.9">TPS2375D</text>
<text x="185.2" y="137.4">FM_CS</text>
<text x="199.3" y="134.8" transform="rotate(-90 199.3 134.8)">FM_R1</text>
<text x="204.6" y="134.8" transform="rotate(-90 204.6 134.8)">47k</text>
<text x="212.1" y="132">FM</text>
<text x="247.3" y="133">100nF</text>
<text x="55.7" y="139.9">POE_C1</text>
<text x="131" y="143.9">POE_DET</text>
<text x="134.8" y="141.5">24k</text>
<text x="188.6" y="140.2">SCK</text>
<text x="191.5" y="142.9">SI</text>
<text x="58.9" y="145.7">100nF</text>
<text x="72.9" y="145.4" transform="rotate(-90 72.9 145.4)">POE_D1</text>
<text x="79.3" y="145.2" transform="rotate(-90 79.3 145.2)">SMAJ58A</text>
<text x="131.3" y="149.5">POE_ILM</text>
<text x="134" y="147.1">100k</text>
<text x="130.6" y="155.1">POE_CLA</text>
<text x="134.8" y="152.4">4,3k</text>
<text x="212.1" y="153">FM25V...</text>
<text x="92.1" y="159.9">GND</text>
<text x="190.2" y="161.1">SO</text>
<text x="231.4" y="158.5">GND</text>
</g>
<g font-size="2.6" fill="#808080">
<text x="213.8" y="45.1">8</text>
<text x="220.2" y="46.4">8</text>
<text x="213.8" y="50.7">7</text>
<text x="220.2" y="51.9">7</text>
<text x="130.8" y="59.1" transform="rotate(-90 130.8 59.1)">1</text>
<text x="213.8" y="56.3">6</text>
<text x="220.2" y="57.5">6</text>
<text x="125.2" y="62.5" transform="rotate(-90 125.2 62.5)">NC0</text>
<text x="130.8" y="62.5" transform="rotate(-90 130.8 62.5)">NC</text>
<text x="213.8" y="61.9">5</text>
<text x="220.2" y="63.1">5</text>
<text x="107.7" y="67.5">1</text>
<text x="107.7" y="70.2">3</text>
<text x="114.2" y="68.7">RD+</text>
<text x="114.2" y="71.5">RCT</text>
<text x="213.8" y="67.5">4</text>
<text x="220.2" y="68.7">4</text>
<text x="107.7" y="73">2</text>
<text x="114.2" y="74.3">RD-</text>
<text x="126.4" y="76.1" transform="rotate(-90 126.4 76.1)">SHIELD</text>
<text x="132" y="76.1" transform="rotate(-90 132 76.1)">SHIELD</text>
<text x="213.8" y="73">3</text>
<text x="220.2" y="74.3">3</text>
<text x="107.7" y="78.6">5</text>
<text x="107.7" y="81.4">4</text>
<text x="114.2" y="79.8">TD+</text>
<text x="114.2" y="82.6">TCT</text>
<text x="213.8" y="78.6">2</text>
<text x="220.2" y="79.8">2</text>
<text x="107.7" y="84.2">6</text>
<text x="107.7" y="89.8">9</text>
<text x="114.2" y="85.4">TD-</text>
<text x="213.8" y="84.2">1</text>
<text x="220.2" y="85.4">1</text>
<text x="254.8" y="87.6" transform="rotate(-90 254.8 87.6)">SW1</text>
<text x="260.4" y="87.6" transform="rotate(-90 260.4 87.6)">SW2</text>
<text x="106.4" y="92.6">10</text>
<text x="114.2" y="91">POE+</text>
<text x="114.2" y="93.8">POE-</text>
<text x="253.6" y="95.6" transform="rotate(-90 253.6 95.6)">K1</text>
<text x="259.2" y="95.6" transform="rotate(-90 259.2 95.6)">K2</text>
<text x="101.8" y="98.2">LED1+</text>
<text x="102.4" y="100.9">L</text>
<text x="103.7" y="100.9">ED1-</text>
<text x="114.2" y="99.4">LED1+</text>
<text x="101.8" y="106.5">LED2+</text>
<text x="114.2" y="102.2">LED1-</text>
<text x="114.2" y="107.8">LED2+</text>
<text x="102.4" y="109.3">LED2-</text>
<text x="114.2" y="110.5">LED2-</text>
<text x="126.4" y="109.9" transform="rotate(-90 126.4 109.9)">NC_GND(TAIMAG)</text>
<text x="132" y="109.9" transform="rotate(-90 132 109.9)">NC</text>
<text x="125.2" y="116.4" transform="rotate(-90 125.2 116.4)">7</text>
<text x="130.8" y="116.4" transform="rotate(-90 130.8 116.4)">8</text>
<text x="210.4" y="135.8">1</text>
<text x="214.7" y="137.1">-CS</text>
<text x="234" y="133" transform="rotate(-90 234 133)">8</text>
<text x="99.4" y="140">6</text>
<text x="99.4" y="142.8">5</text>
<text x="105.8" y="141.2">PG</text>
<text x="118.3" y="141.2">DET</text>
<text x="128.1" y="140">3</text>
<text x="210.4" y="141.4">5</text>
<text x="210.4" y="138.6">6</text>
<text x="214.7" y="142.6">DI</text>
<text x="214.7" y="139.8">CLK</text>
<text x="99.4" y="148.4">8</text>
<text x="105.8" y="149.6">POE+</text>
<text x="105.8" y="144">RTN</text>
<text x="119.1" y="146.8">ILM</text>
<text x="128.1" y="145.6">1</text>
<text x="210.4" y="144.2">7</text>
<text x="210.4" y="147">3</text>
<text x="214.7" y="145.4">-HOLD</text>
<text x="214.7" y="148.2">-WP</text>
<text x="233.9" y="145.4">DO</text>
<text x="240.4" y="144.2">2</text>
<text x="99.4" y="151.2">4</text>
<text x="105.8" y="152.4">POE-</text>
<text x="115.3" y="152.4">CLASS</text>
<text x="128.1" y="151.2">2</text>
<text x="234" y="151.9" transform="rotate(-90 234 151.9)">4</text>
</g>
</svg>
